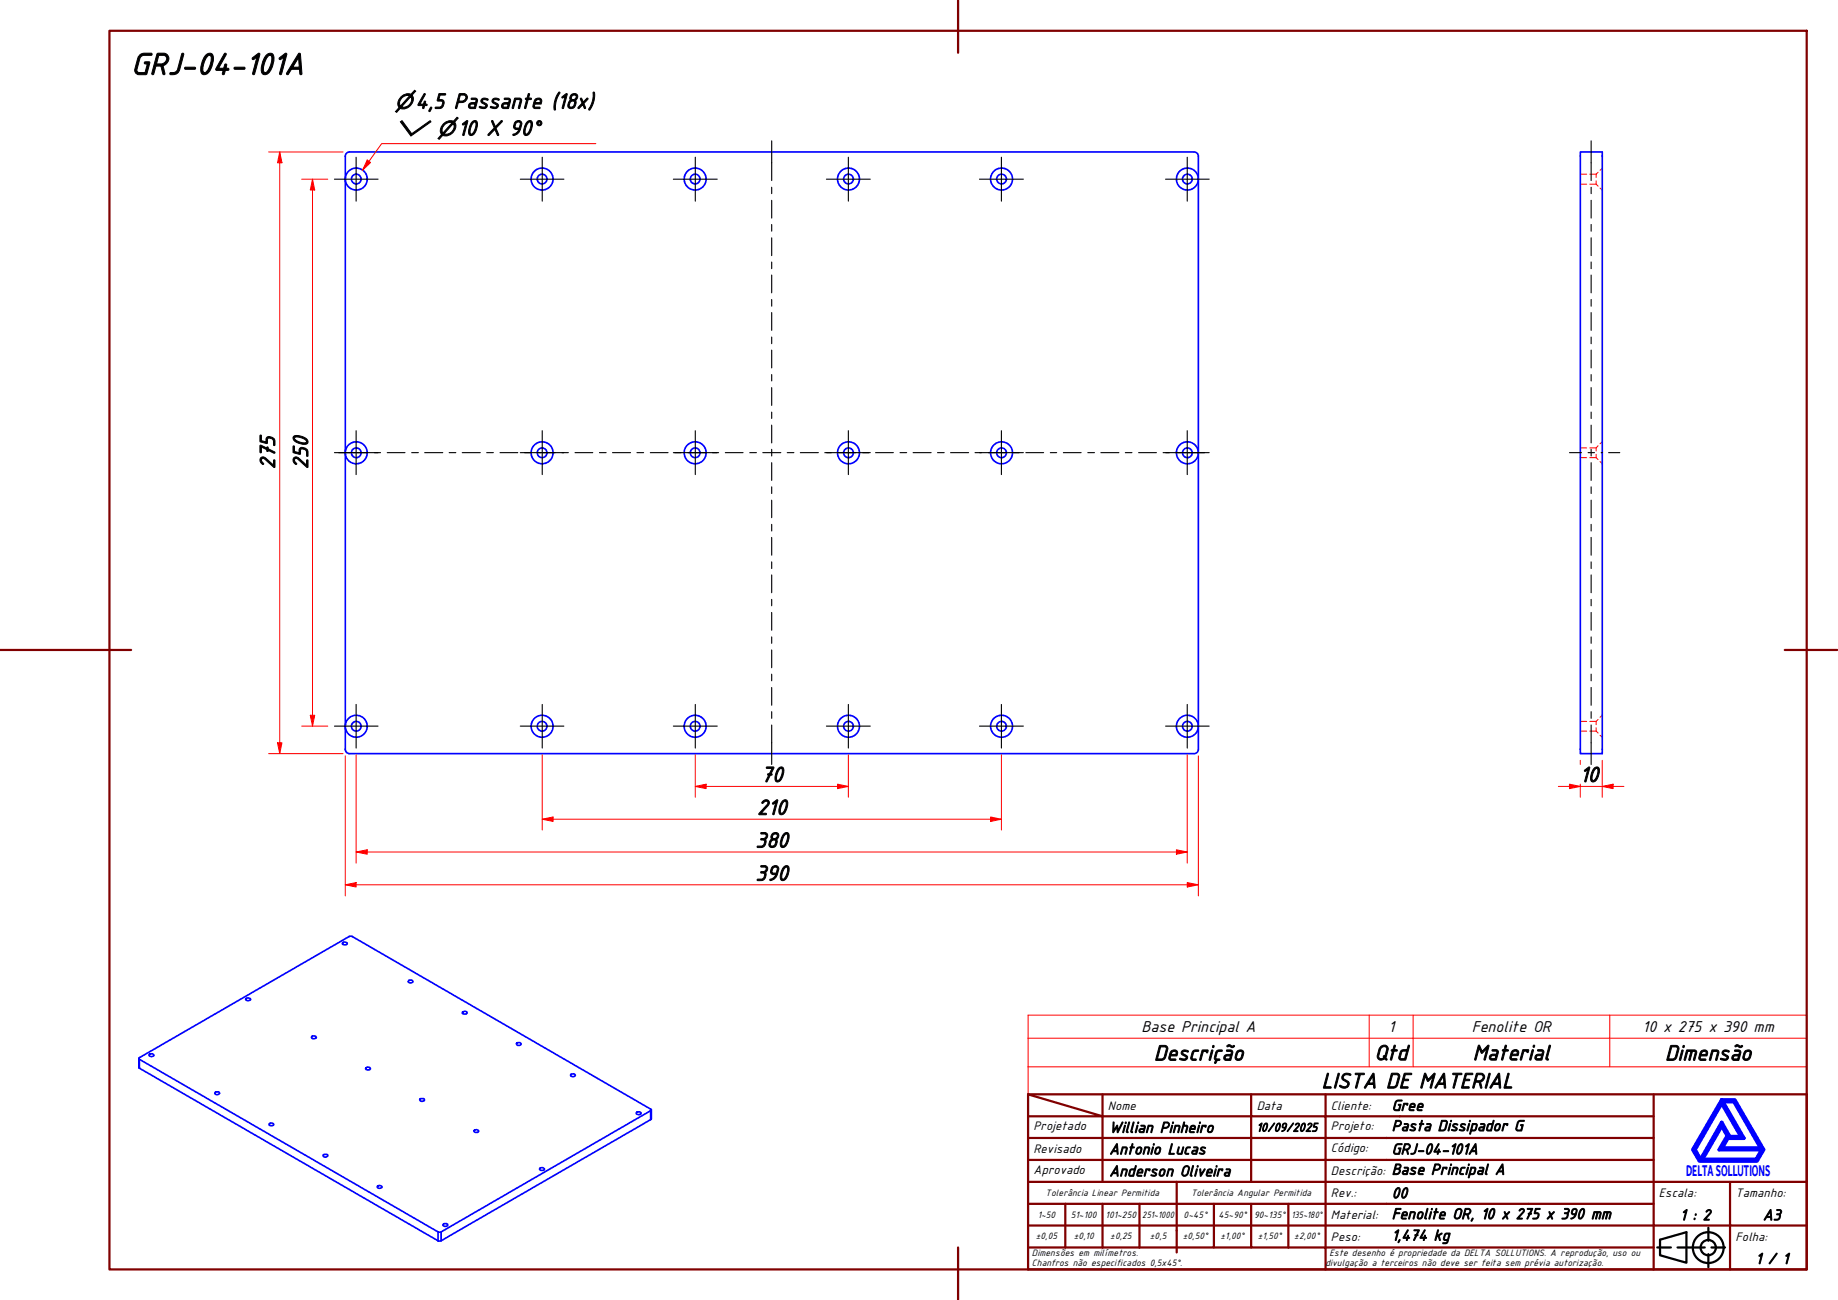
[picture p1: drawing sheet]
<svg xmlns="http://www.w3.org/2000/svg" width="420mm" height="297mm" viewBox="0 0 420 297" stroke-linecap="round" stroke-linejoin="round" font-family="sans-serif">
<!-- layer: Visible (ABNT) -->
<g fill="none" stroke="#00f" stroke-width=".38">
<path d="M78.9 35.7v135.5M79.9 34.7a.98 .98 0 0 0-1 1M79.9 34.7h193.1a.98 .98 0 0 1 .9 1M273.9 35.7v135.5M361.3 34.7h5v137.5h-5zM78.9 171.2a.98 .98 0 0 0 1 1M273.9 171.2a.98 .98 0 0 1-.9 1h-193.1M78.3 215.4l.6-.1 .5 .2a.63 .63 0 0 1-.6 .4 .63 .63 0 0 1-.6-.3zM56.2 228.2l.6-.2 .5 .3a.56 .56 0 0 1-.6 .4 .56 .56 0 0 1-.5-.5zM71.4 236.8l.6-.1 .3 .4a.59 .59 0 0 1-.6 .3 .59 .59 0 0 1-.5-.5zM93.5 224h.6l.3 .2a.52 .52 0 0 1-.6 .4 .52 .52 0 0 1-.5-.5zM105.7 231.3l.5-.2 .5 .2a.57 .57 0 0 1-.5 .4 .57 .57 0 0 1-.5-.4z"/>
<path d="M118 238.4a.54 .54 0 0 1 .7-.3 .54 .54 0 0 1 .4 .6l-.7 .2-.3-.2zM31.7 241.9v2.1l.2 .1M31.9 242l-.2-.3 48.1-27.7 .5-.1 68.5 39.6-.1 .3M31.9 242v2.1M31.9 244.1l68.2 39.4M31.9 242l68.2 39.5M34.2 240.8h.7l.3 .2a.56 .56 0 0 1-.6 .4 .56 .56 0 0 1-.5-.4zM49.3 249.5h.6l.3 .2a.51 .51 0 0 1-.5 .4 .51 .51 0 0 1-.6-.4zM61.5 256.8l.5-.2 .5 .2a.52 .52 0 0 1-.5 .4 .52 .52 0 0 1-.5-.4zM83.6 244l.5-.2 .5 .3a.61 .61 0 0 1-1 .1zM96.1 251.1h.9a.52 .52 0 0 1-.5 .6 .52 .52 0 0 1-.6-.4zM108.3 258.3a.55 .55 0 0 1 .7-.2 .55 .55 0 0 1 .3 .5l-.6 .1-.3-.1z"/>
<path d="M130.6 245.5l.4-.2 .5 .3a.57 .57 0 0 1-.5 .4 .57 .57 0 0 1-.6-.4zM145.6 254.1l.6-.1 .4 .3a.56 .56 0 0 1-.6 .4 .56 .56 0 0 1-.5-.5zM148.7 255.8l-47.9 27.7M148.7 253.8v2M148.7 253.8l-47.9 27.7M148.9 253.6v2l-.2 .2M74 263.8h.9a.51 .51 0 0 1-.5 .6 .51 .51 0 0 1-.5-.4zM86.2 271.1a.55 .55 0 0 1 .7-.3 .55 .55 0 0 1 .3 .6l-.6 .1-.3-.1zM101.4 279.6h.6l.4 .2a.55 .55 0 0 1-.6 .4 .55 .55 0 0 1-.5-.4zM123.4 267a.55 .55 0 0 1 .6-.2 .55 .55 0 0 1 .4 .5l-.6 .1-.4-.1zM100.1 283.5h.7M100.1 281.5h.7"/>
<path d="M100.1 281.5v2M100.8 281.5v2"/>
<circle cx="81.4" cy="40.9" r="2.51"/>
<circle cx="81.4" cy="40.9" r="1.11"/>
<circle cx="123.9" cy="40.9" r="2.51"/>
<circle cx="123.9" cy="40.9" r="1.11"/>
<circle cx="158.9" cy="40.9" r="2.51"/>
<circle cx="158.9" cy="40.9" r="1.11"/>
<circle cx="194" cy="40.9" r="2.51"/>
<circle cx="194" cy="40.9" r="1.11"/>
<circle cx="228.9" cy="40.9" r="2.51"/>
<circle cx="228.9" cy="40.9" r="1.11"/>
<circle cx="271.4" cy="40.9" r="2.51"/>
<circle cx="271.4" cy="40.9" r="1.11"/>
<circle cx="81.4" cy="103.5" r="2.51"/>
<circle cx="81.4" cy="103.5" r="1.11"/>
<circle cx="123.9" cy="103.5" r="2.51"/>
<circle cx="123.9" cy="103.5" r="1.11"/>
<circle cx="158.9" cy="103.5" r="2.51"/>
<circle cx="158.9" cy="103.5" r="1.11"/>
<circle cx="194" cy="103.5" r="2.51"/>
<circle cx="194" cy="103.5" r="1.11"/>
<circle cx="228.9" cy="103.5" r="2.51"/>
<circle cx="228.9" cy="103.5" r="1.11"/>
<circle cx="271.4" cy="103.5" r="2.51"/>
<circle cx="271.4" cy="103.5" r="1.11"/>
<circle cx="81.4" cy="165.9" r="2.51"/>
<circle cx="81.4" cy="165.9" r="1.11"/>
<circle cx="123.9" cy="165.9" r="2.51"/>
<circle cx="123.9" cy="165.9" r="1.11"/>
<circle cx="158.9" cy="165.9" r="2.51"/>
<circle cx="158.9" cy="165.9" r="1.11"/>
<circle cx="194" cy="165.9" r="2.51"/>
<circle cx="194" cy="165.9" r="1.11"/>
<circle cx="228.9" cy="165.9" r="2.51"/>
<circle cx="228.9" cy="165.9" r="1.11"/>
<circle cx="271.4" cy="165.9" r="2.51"/>
<circle cx="271.4" cy="165.9" r="1.11"/>
</g>
<!-- layer: Hidden (ABNT) -->
<g fill="none" stroke="#f00" stroke-width=".23">
<path d="M361.3 39.8h1.4M363.4 39.8h1.5M364.9 39.8v.8M365.3 39.4l-.4 .4M366.3 38.5l-.5 .4M361.3 42.1h1.4M363.4 42.1h1.5M364.9 41.3v.8M364.9 42.1l.4 .4M365.8 43l.5 .4M361.3 104.6h1.4M361.3 102.3h1.4"/>
<path d="M363.4 104.6h1.5M363.4 102.3h1.5M364.9 102.3v.7M364.9 103.8v.8M364.9 104.6l.4 .4M365.3 101.8l-.4 .5M365.8 105.5l.5 .5M366.3 101l-.5 .4M361.3 167.1h1.4M361.3 164.8h1.4M363.4 167.1h1.5M363.4 164.8h1.5"/>
<path d="M364.9 164.8v.8M364.9 166.3v.8M364.9 167.1l.4 .4M365.3 164.4l-.4 .4M365.8 168l.5 .5M366.3 163.4l-.5 .5"/>
</g>
<path d="M235 237.2h178v-5.2h-178v11.8M313 232v11.8M323 232v11.8M368 232v11.8M413 237.2v6.6h-178M235 243.8v6.2h178v-6.2" fill="none" stroke="#f00" stroke-width=".23"/>
<!-- layer: Borda A3/A4 (ABNT) -->
<g fill="none" stroke="#800000" stroke-width=".51">
<path d="M25 7h388v283.1h-388zM219 0v12.1M0 148.5h30M408 148.5h12M235 250l17 5.1h-17M235 250h178v40.1h-178zM252 255.1h34v4.9h17M252 255.1v15M252 250v5.1M286 250v5.1h17v4.9M303 250v5.1h75M378 250v20.1h-143"/>
<path d="M235 260h51v10.1M235 275.1h17M243.5 275.1v9.9M260.5 275.1h-8.5v9.9M269 270.1v16.1M277.5 275.1v9.9h-42.5M286 275.1v9.9h8.5M294.5 275.1v9.9M303 275.1h-42.5v9.9M303 260v5h-68M303 275.1v9.9h75M303 260h75"/>
<path d="M303 275.1h75M378 265h-75v10.1M395.5 270.1v9.9h17.5M413 270.1h-35v9.9h17.5v10.1M219 285v12M235 280h143v10.1M277.5 285h8.5M294.5 285h8.5v5.1"/>
</g>
<path d="M393.6 257.3l1.2 2.2-1.8 3.2h9.7l-1.3 2.2h-12.2zM393.6 252.1l4.4 7.6h-2.6l-1.8-3.2-4.9 8.4-1.2-2.2zM393.6 251.3h3l6.6 11.4-1.6 2.6h-13.1l-1.5-2.6zM393.8 251.7h2.6l6.1 10.6h-8.8l1.3-2.2h3.7zM395 259.7h.2l-.1 .2z" fill="none" stroke="#00f" stroke-width=".83"/>
<!-- layer: 0 -->
<path d="M388.5 265.3h13.1" fill="none" stroke="#000" stroke-width=".23"/>
<g fill="none" stroke="#000" stroke-width=".51">
<path d="M378.8 285h3.2M379.5 283.3l6-1.8v7l-6-1.7zM383.5 285h6.2M390.5 280.5v3M390.5 286.6v2.9M391.2 285h3.1"/>
<circle cx="390.5" cy="285.1" r="3.5"/>
<circle cx="390.5" cy="285.1" r="1.75"/>
</g>
<!-- layer: Marca de centro (ISO) -->
<g fill="none" stroke="#000" stroke-width=".25">
<path d="M81.4 35.9v10.1M124 35.9v10.1M158.9 35.9v10.1M193.9 35.9v10.1M228.9 35.9v10.1M271.4 35.9v10.1M76.5 40.9h9.9M118.9 40.9h10M153.9 40.9h10.1M188.9 40.9h10M223.9 40.9h10M266.4 40.9h10"/>
<path d="M81.4 98.4v10M124 98.4v10M158.9 98.4v10M193.9 98.4v10M228.9 98.4v10M271.4 98.4v10M76.5 103.4h9.9M118.9 103.4h10M153.9 103.4h10.1M188.9 103.4h10M223.9 103.4h10M266.4 103.4h10"/>
<path d="M76.5 165.9h9.9M81.4 161v9.9M118.9 165.9h10M124 161v9.9M153.9 165.9h10.1M158.9 161v9.9M188.9 165.9h10M193.9 161v9.9M223.9 165.9h10M228.9 161v9.9M266.4 165.9h10M271.4 161v9.9"/>
</g>
<!-- layer: Linha de centro (ISO) -->
<g fill="none" stroke="#000" stroke-width=".25">
<path d="M176.4 32.2v9.1M363.7 32.2v9.1M176.4 42.8v1.4M176.4 45.8v4M176.4 51.3v1.5M176.4 54.3v4.1M176.4 59.9v1.5M363.7 42.8v1.4M363.7 45.8v4M363.7 51.3v1.5M363.7 54.3v4.1M363.7 59.9v1.5"/>
<path d="M176.4 62.9v4M176.4 68.4v1.6M176.4 71.4v4.1M176.4 77v1.5M176.4 80v4.1M363.7 62.9v4M363.7 68.4v1.6M363.7 71.4v4.1M363.7 77v1.5M363.7 80v4.1M176.4 85.6v1.4M176.4 88.6v4"/>
<path d="M176.4 94.2v1.4M176.4 97.1v4.1M363.7 85.6v1.4M363.7 88.6v4M363.7 94.2v1.4M363.7 97.1v4.1M77.4 103.4h6.6M85.5 103.4h1.5M88.5 103.4h4.1M94.1 103.4h1.5M97.1 103.4h4.1M102.7 103.4h1.5"/>
<path d="M105.7 103.4h4.1M111.3 103.4h1.5M114.3 103.4h4.1M119.9 103.4h1.4M122.9 103.4h4M128.5 103.4h1.4M131.4 103.4h4.1M137 103.4h1.6M140 103.4h4.1M145.6 103.4h1.5M148.7 103.4h4M154.2 103.4h1.5"/>
<path d="M157.2 103.4h4.1M162.8 103.4h1.5M165.8 103.4h4.1M171.4 103.4h1.5M174.4 103.4h4.1M176.4 102.7v1.5M176.4 105.7v4.1M176.4 111.2v1.6M176.4 114.3v4M176.4 119.8v1.5M180 103.4h1.5M182.9 103.4h4.2"/>
<path d="M188.5 103.4h1.6M191.6 103.4h4M197.2 103.4h1.4M200.2 103.4h4M205.7 103.4h1.6M208.7 103.4h4.2M214.3 103.4h1.5M217.3 103.4h4.1M222.9 103.4h1.5M225.9 103.4h4.1M231.5 103.4h1.5M234.5 103.4h4.1"/>
<path d="M240.1 103.4h1.5M243.1 103.4h4M248.7 103.4h1.5M251.7 103.4h4.1M257.2 103.4h1.6M260.3 103.4h4.1M265.9 103.4h1.4M268.9 103.4h6.5M358.8 103.4h2.7M363 103.4h1.5M363.7 102.7v1.5M363.7 105.7v4.1"/>
<path d="M363.7 111.2v1.6M363.7 114.3v4M363.7 119.8v1.5M366 103.4h.3M367.7 103.4h2.6M176.4 122.8v4.1M176.4 128.4v1.5M176.4 131.4v4M176.4 137v1.4M176.4 139.9v4.1M363.7 122.8v4.1M363.7 128.4v1.5"/>
<path d="M363.7 131.4v4M363.7 137v1.4M363.7 139.9v4.1M176.4 145.5v1.5M176.4 148.5v4.1M176.4 154v1.6M176.4 157.1v4M363.7 145.5v1.5M363.7 148.5v4.1M363.7 154v1.6M363.7 157.1v4M176.4 162.6v1.5"/>
<path d="M176.4 165.7v9M363.7 162.6v1.5M363.7 165.7v9"/>
</g>
<path d="M63.9 169.7v2.5" fill="none" stroke="#f00" stroke-width=".23"/>
<path d="M63.4 169.7h1.1l-.6 2.5z" fill="#f00"/>
<path d="M63.9 34.7v2.5M63.4 169.7h1.1l-.6 2.5z" fill="none" stroke="#f00" stroke-width=".23"/>
<path d="M63.9 34.7l.6 2.5h-1.1z" fill="#f00"/>
<path d="M61.4 34.7h17M63.9 34.7l.6 2.5h-1.1zM63.9 37.2v132.5M61.4 172.2h17M71.4 163.4v2.5" fill="none" stroke="#f00" stroke-width=".23"/>
<path d="M70.9 163.4h1l-.5 2.5z" fill="#f00"/>
<path d="M71.4 40.9v2.5M70.9 163.4h1l-.5 2.5z" fill="none" stroke="#f00" stroke-width=".23"/>
<path d="M71.4 40.9l.5 2.5h-1z" fill="#f00"/>
<path d="M69 40.9h5.9M71.4 40.9l.5 2.5h-1zM71.4 43.4v120M69 165.9h5.9" fill="none" stroke="#f00" stroke-width=".23"/>
<path d="M84.3 36.9l-1.4 2" fill="none" stroke="#f00" stroke-width=".23"/>
<path d="M83.9 36.6l.8 .5-1.8 1.8z" fill="#f00"/>
<path d="M83.9 36.6l.8 .5-1.8 1.8zM136.2 32.8h-49l-2.9 4.1" fill="none" stroke="#f00" stroke-width=".23"/>
<path d="M78.9 202.2h2.5" fill="none" stroke="#f00" stroke-width=".23"/>
<path d="M78.9 202.2l2.5-.5v1z" fill="#f00"/>
<path d="M78.9 202.2l2.5-.5v1zM271.4 202.2h2.5" fill="none" stroke="#f00" stroke-width=".23"/>
<path d="M271.4 201.7l2.5 .5-2.5 .5z" fill="#f00"/>
<path d="M78.9 172.7v32M158.9 179.7h2.5M273.9 172.7v32M81.4 202.2h190M271.4 201.7l2.5 .5-2.5 .5z" fill="none" stroke="#f00" stroke-width=".23"/>
<path d="M158.9 179.7l2.5-.5v1z" fill="#f00"/>
<path d="M158.9 179.7l2.5-.5v1zM191.5 179.7h2.4" fill="none" stroke="#f00" stroke-width=".23"/>
<path d="M191.5 179.2l2.4 .5-2.4 .5z" fill="#f00"/>
<path d="M158.9 172.5v9.7M161.4 179.7h30.1M191.5 179.2l2.4 .5-2.4 .5zM193.9 172.5v9.7M124 187.2h2.4" fill="none" stroke="#f00" stroke-width=".23"/>
<path d="M124 187.2l2.4-.5v1z" fill="#f00"/>
<path d="M124 187.2l2.4-.5v1zM226.4 187.2h2.5" fill="none" stroke="#f00" stroke-width=".23"/>
<path d="M226.4 186.7l2.5 .5-2.5 .5z" fill="#f00"/>
<path d="M124 172.5v17.2M228.9 172.5v17.2M81.4 194.7h2.5M126.4 187.2h100M226.4 186.7l2.5 .5-2.5 .5z" fill="none" stroke="#f00" stroke-width=".23"/>
<path d="M81.4 194.7l2.5-.5v1z" fill="#f00"/>
<path d="M81.4 194.7l2.5-.5v1zM268.9 194.7h2.5" fill="none" stroke="#f00" stroke-width=".23"/>
<path d="M268.9 194.2l2.5 .5-2.5 .5z" fill="#f00"/>
<path d="M81.4 172.5v24.7M271.4 172.5v24.7M358.8 179.7h2.5M83.9 194.7h185M268.9 194.2l2.5 .5-2.5 .5z" fill="none" stroke="#f00" stroke-width=".23"/>
<path d="M358.8 179.2l2.5 .5-2.5 .5z" fill="#f00"/>
<path d="M358.8 179.2l2.5 .5-2.5 .5zM366.3 179.7h2.4" fill="none" stroke="#f00" stroke-width=".23"/>
<path d="M366.3 179.7l2.4-.5v1z" fill="#f00"/>
<path d="M356.2 179.7h2.6M361.3 179.7h5M361.3 173.7v1M361.3 179.2v3M366.3 179.7l2.4-.5v1zM366.3 173.7v8.5M368.7 179.7h2.5" fill="none" stroke="#f00" stroke-width=".23"/>
<text font-size="7.6" x="30" y="17.1">GRJ-04-101A</text>
<g font-size="5.3">
<text x="62.9" y="107.2" transform="rotate(-90 62.9 107.2)">275</text>
<text x="70.4" y="107.2" transform="rotate(-90 70.4 107.2)">250</text>
<text x="173.9" y="178.7">70</text>
<text x="361.1" y="178.7">10</text>
<text x="173" y="186.2">210</text>
<text x="172.7" y="193.7">380</text>
<text x="172.7" y="201.2">390</text>
<text x="263.8" y="242.3">Descrição</text>
<text x="314.2" y="242.2">Qtd</text>
<text x="336.7" y="242.2">Material</text>
<text x="380.6" y="242.3">Dimensão</text>
<text x="302.1" y="248.7">LISTA DE MATERIAL</text>
</g>
<g font-size="4.8">
<text x="90.2" y="24.8">⌀4,5 Passante (18x)</text>
<text x="90.2" y="31">⌵ ⌀10 X 90°</text>
</g>
<g font-size="3.9">
<text x="260.9" y="235.8">Base Principal A</text>
<text x="317.4" y="235.8">1</text>
<text x="336.4" y="235.8">Fenolite OR</text>
<text x="375.5" y="235.8">10 x 275 x 390 mm</text>
</g>
<g font-size="3.8">
<text x="318.1" y="253.8">Gree</text>
<text x="253.6" y="258.8">Willian Pinheiro</text>
<text x="253.6" y="263.8">Antonio Lucas</text>
<text x="318.1" y="263.8">GRJ-04-101A</text>
<text x="318.1" y="258.4">Pasta Dissipador G</text>
<text x="253.6" y="268.8">Anderson Oliveira</text>
<text x="318.1" y="268.4">Base Principal A</text>
<text x="318.1" y="273.8">00</text>
<text x="318.1" y="278.6">Fenolite OR, 10 x 275 x 390 mm</text>
<text x="384" y="278.8">1 : 2</text>
<text x="403" y="278.8">A3</text>
<text x="318.1" y="283.4">1,474 kg</text>
<text x="401.3" y="288.8">1 / 1</text>
</g>
<text font-size="3.8" fill="#00f" x="385.4" y="268.8">DELTASOLLUTIONS</text>
<g font-size="3">
<text x="253.2" y="253.5">Nome</text>
<text x="287.3" y="253.5">Data</text>
<text x="304.2" y="253.5">Cliente:</text>
<text x="236.2" y="263.5">Revisado</text>
<text x="236.2" y="258.2">Projetado</text>
<text x="287.2" y="258.6">10/09/2025</text>
<text x="304.2" y="263.3">Código:</text>
<text x="304.2" y="258.2">Projeto:</text>
<text x="236.2" y="268.2">Aprovado</text>
<text x="304.2" y="268.4">Descrição:</text>
<text x="304.2" y="273.5">Rev.:</text>
<text x="379.2" y="273.5">Escala:</text>
<text x="396.7" y="273.5">Tamanho:</text>
<text x="304.2" y="278.6">Material:</text>
<text x="304.2" y="283.5">Peso:</text>
<text x="396.7" y="283.5">Folha:</text>
</g>
<g font-size="2.3">
<text x="239" y="273.4">Tolerância Linear Permitida</text>
<text x="272.3" y="273.2">Tolerância Angular Permitida</text>
<text x="237.2" y="278.3">1~50</text>
<text x="244.8" y="278.3">51~100</text>
<text x="252.7" y="278.3">101~250</text>
<text x="261.1" y="278.3">251~1000</text>
<text x="270.6" y="278.3">0~45°</text>
<text x="278.5" y="278.3">45~90°</text>
<text x="286.7" y="278.3">90~135°</text>
<text x="295.2" y="278.3">135~180°</text>
<text x="235.9" y="287.1">Dimensões em milímetros.</text>
<text x="236.8" y="283.1">±0,05</text>
<text x="245.5" y="283.1">±0,10</text>
<text x="253.8" y="283.1">±0,25</text>
<text x="262.8" y="283.1">±0,5</text>
<text x="270.4" y="283.1">±0,50°</text>
<text x="279" y="283.1">±1,00°</text>
<text x="287.5" y="283.1">±1,50°</text>
<text x="295.8" y="283.1">±2,00°</text>
<text x="303.9" y="287.1">Este desenho é propriedade da DELTA SOLLUTIONS. A reprodução, uso ou</text>
<text x="235.9" y="289.2">Chanfros não especificados 0,5x45°.</text>
<text x="303" y="289.2">divulgação a terceiros não deve ser feita sem prévia autorização.</text>
</g>
</svg>
